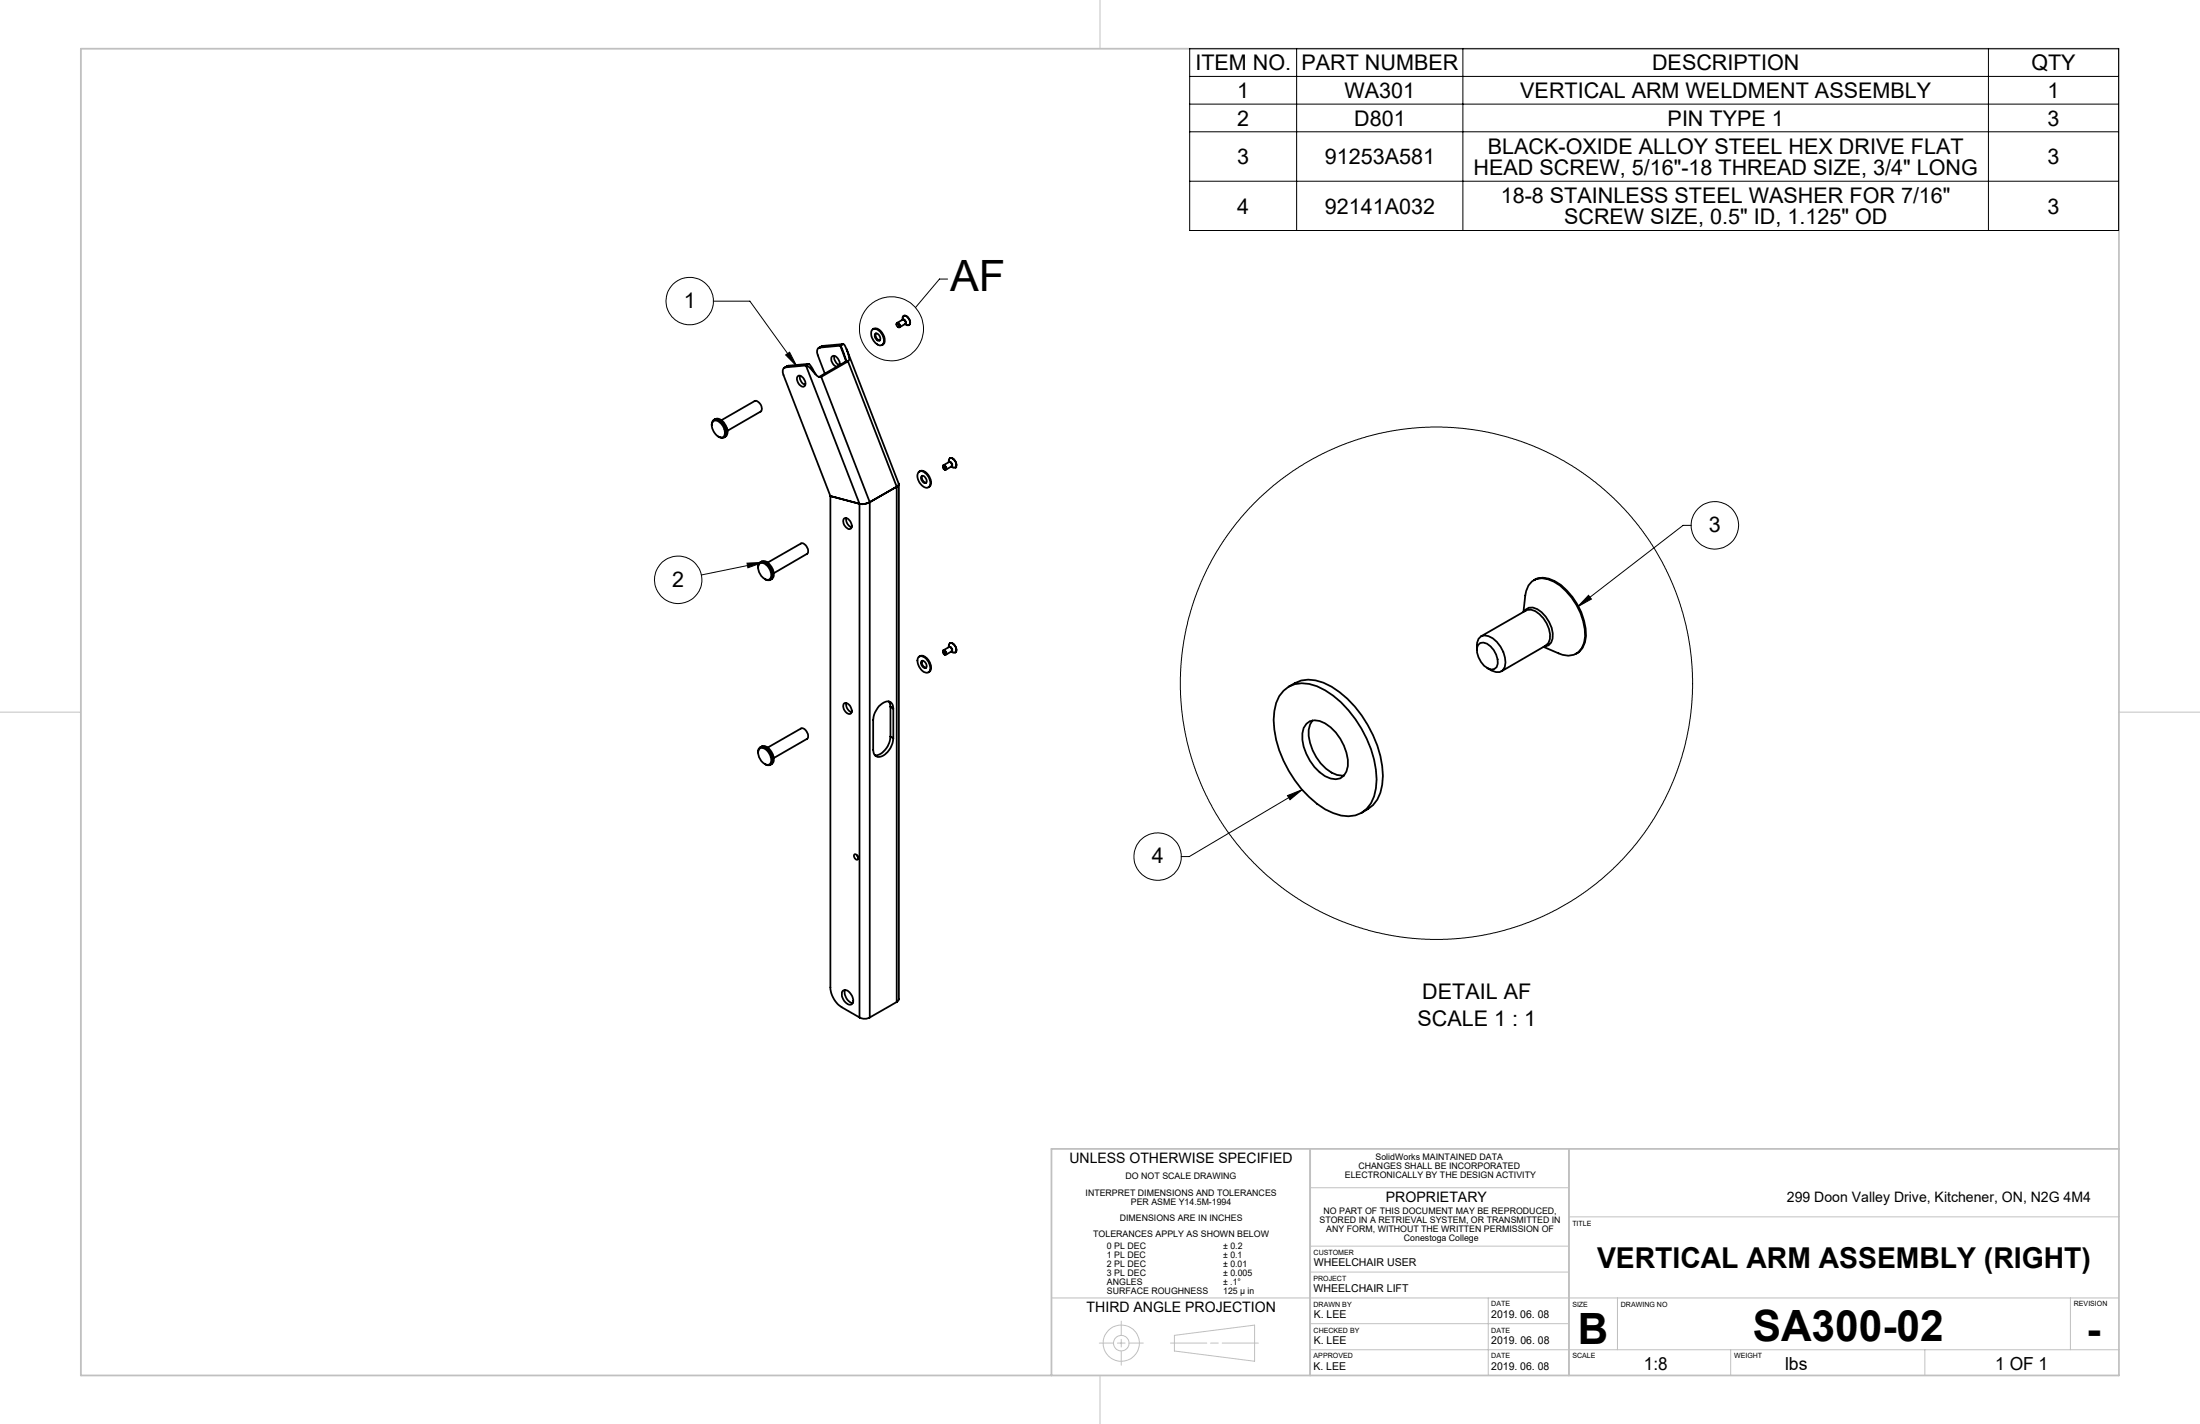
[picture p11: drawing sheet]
<svg xmlns="http://www.w3.org/2000/svg" width="432mm" height="279mm" viewBox="0 0 432 279" stroke-linecap="round" stroke-linejoin="round" font-family="sans-serif">
<g fill="none" stroke="#c0c0c0" stroke-width=".2">
<path d="M215.9 0v9.6M0 139.7h15.9M415.9 139.7h15.9M206.4 225.4v44.5M257.1 233h50.8M257.1 225.4v44.5M307.9 238.8h108M307.9 225.4v44.5M206.4 254.7h209.5M220.1 259.2v2.8M257.1 249.6h50.8M257.1 244.5h50.8"/>
<path d="M257.1 259.7h50.8M292.1 254.7v15.2M317.5 254.7v10.1M406.4 254.7v10.1M215.8 263.5h2.7M215.9 269.9v9.5M219.3 263.5h1.5M220.1 262.8v1.5M220.1 265.1v2.8M221.6 263.5h2.8M229.7 263.5h7.2M230.5 262l15.7-2v7.1l-15.7-2z"/>
<path d="M237.6 263.5h1.5M239.9 263.5h7.1M257.1 264.8h158.8M339.7 264.8v5.1M377.8 264.8v5.1"/>
<circle cx="220.1" cy="263.5" r="3.6"/>
<circle cx="220.1" cy="263.6" r="1.53"/>
</g>
<path d="M15.9 9.6h400v260.3h-400zM257.1 225.4v44.5M307.9 225.4v44.5M415.9 225.4h-209.5v44.5" fill="none" stroke="#c0c0c0" stroke-width=".35"/>
<g fill="none" stroke="#000" stroke-width=".2">
<path d="M233.5 9.6h182.3v35.6h-182.3zM233.5 15h182.3M254.5 9.6v35.6M287.1 9.6v35.6M390.3 9.6v35.6M233.5 20.4h182.3M233.5 25.9h182.3M233.5 35.6h182.3M140 59.1h7.2l9.2 12.8M186 54.8h-1.6l-4.7 5.6M154.2 69.6l.8-.5 1.4 2.8zM146.6 110.5l3.1-.2-2.9 1.1z"/>
<path d="M149.7 110.3l-12 2.5M311.8 116.8l.5 .7-2.7 1.6zM331.9 103.1h-1.6l-20.7 16M252.7 156.1l2.9-1.2-2.4 2zM255.6 154.9l-22.2 13.2h-1.6"/>
<circle cx="135.4" cy="59.1" r="4.7"/>
<circle cx="175" cy="64.5" r="6.3"/>
<circle cx="133.1" cy="113.8" r="4.6"/>
<circle cx="336.6" cy="103.1" r="4.7"/>
<circle cx="281.9" cy="134.1" r="50.3"/>
<circle cx="227.2" cy="168.1" r="4.7"/>
</g>
<path d="M146.6 110.5l3.1-.2-2.9 1.1zM154.2 69.6l.8-.5 1.4 2.8zM252.7 156.1l2.9-1.2-2.4 2zM311.8 116.8l.5 .7-2.7 1.6z" fill="#000"/>
<g fill="none" stroke="#000" stroke-width=".35">
<path d="M154.2 72.1a.96 .96 0 0 0-.4 1.5l9.2 23.7M154.8 71.8l-.8 .3M154.8 71.8l-.6 .3M156.6 73.8a.98 .98 0 0 1 1.3 .8 .75 .75 0 0 1-.3 1.3 1.58 1.58 0 0 1-1-2.1zM157 73.7a1.68 1.68 0 0 0 1 1.8M158.1 71.7h.1M158.1 71.7l-3.9 .4M158.2 71.7l.7 .4 1.5 1.7 .6 .2 .2-.1M158.2 71.7l10.5 27.1M158.6 71.4h.1M158.6 71.4l-.5 .3M158.6 71.4l-3.8 .4"/>
<path d="M158.7 71.4l1.4 2M158.7 71.4l-.5 .3M160.9 68.2a.96 .96 0 0 0-.4 1.5l1.4 3.6M161.2 73.9l9.5 24.6M161.2 73.9l-.4 .1M161.5 67.9l-.8 .4M161.5 67.9l-.6 .3M163.8 69.8a1.8 1.8 0 0 0 .9 1.8M164.8 67.8h.1M164.8 71.6a1.67 1.67 0 0 0-1.3-1.8 1.21 1.21 0 0 0 .3 2l.4 .2M164.8 67.8l-3.9 .4M164.9 67.8l.3 .5 .8 2.1v.5"/>
<path d="M164.9 67.8l1.1 2.9M165.4 67.5h.1M165.4 67.5l-.6 .3M165.4 67.5l-3.9 .4M165.5 67.5l.1 .1a6.3 6.3 0 0 1 1.1 3l-.3 .3M165.5 67.5l-.6 .3M166 70.9l-5.3 3.1M166.2 68.5l10.2 26.4-.1 .4-.3 .2M166.4 70.9l-5.2 3M166.4 70.9h-.4M166.4 70.9l9.6 24.6M171.2 64.7a1.27 1.27 0 0 1 1.8 .7 1.73 1.73 0 0 1 .1 2.3 1.72 1.72 0 0 1-1.9-1.3 1.76 1.76 0 0 1 0-1.7z"/>
<path d="M171.3 64.6a1.31 1.31 0 0 1 1.8 .7 1.96 1.96 0 0 1 .3 2.2l-.3 .2M171.8 65.5a.86 .86 0 0 1 .8 .4 .86 .86 0 0 1 0 1 .98 .98 0 0 1-.8-1.4zM171.9 65.4a1.04 1.04 0 0 0 .8 1.4M176 63.7a.27 .27 0 0 1 .1-.4 .27 .27 0 0 1 .4 .2 .36 .36 0 0 1 .2 .4 .36 .36 0 0 1-.4 .3l-.1-.1M176 63.5a.37 .37 0 0 1 .4 .3 .37 .37 0 0 1-.1 .4 .43 .43 0 0 1-.3-.7zM176.1 63.4l1.1-.7a.58 .58 0 0 1 .5 .9l-1.1 .6M177.1 62.8l.1-.4a.45 .45 0 0 1 .3-.5 .45 .45 0 0 1 .5 .2 1.13 1.13 0 0 1 .3 1.7l-.7-.2M177.1 62.8a.5 .5 0 0 1 .6 .2 .5 .5 0 0 1-.1 .6M177.3 62a1.21 1.21 0 0 1 1.1 1.8M178.4 63.8h.1M139.7 83.4a.91 .91 0 0 1 .5-1 .91 .91 0 0 1 1.1 .2 2.44 2.44 0 0 1 .9 3.1 .98 .98 0 0 1-1.2 0M139.9 82.8a1.17 1.17 0 0 1 1.8 .5 2.09 2.09 0 0 1 .3 2.4 1.57 1.57 0 0 1-2-1.1 1.68 1.68 0 0 1-.1-1.8z"/>
<path d="M140.1 82.4a1.42 1.42 0 0 1 2.1 .6 2.18 2.18 0 0 1 .3 2.6l-.4 .2M141.6 82.4l6.5-3.7a1.41 1.41 0 0 1 1.4 1.7l-.2 .4-6.5 3.7M163 97.3v96.4a5 5 0 0 0 2.2 3.9l3.5 2M163 97.3l5.7 1.5M168.7 98.8v100.8M170.7 98.5l-.9 .3h-1.1M170.7 98.5v101.1M176 95.5l-5.3 3M176 95.5v101.1M176.4 95v101l-.4 .6M180.3 92.6a1.06 1.06 0 0 1 1.5 .4 1.89 1.89 0 0 1 .4 2.6 2.02 2.02 0 0 1-2.1-1.9v-.6zM180.4 92.5a1.18 1.18 0 0 1 1.7 .6 1.78 1.78 0 0 1 .3 2.4l-.2 .1"/>
<path d="M180.9 93.5a.84 .84 0 0 1 1 1 .47 .47 0 0 1-.5 .3 .47 .47 0 0 1-.4-.5l-.2-.5zM181 93.3a.99 .99 0 0 0 .8 1.4M185.1 91.5a.35 .35 0 0 1 .4 .2 .35 .35 0 0 1-.1 .4l-.3-.2zM185.1 91.6a.25 .25 0 0 1 .1-.3 .25 .25 0 0 1 .3 .1 .36 .36 0 0 1 .3 .4 .36 .36 0 0 1-.4 .3h-.1M185.1 91.3l1.2-.6a.56 .56 0 0 1 .5 .8l-1.1 .6M186.3 90a.9 .9 0 0 1 1.3 .7 .59 .59 0 0 1 .1 .7 .59 .59 0 0 1-.7 .3l-.3-.2a.51 .51 0 0 0 .1-.6 .51 .51 0 0 0-.6-.2zM186.4 89.9a1.21 1.21 0 0 1 1.2 1.7l-.1 .1M187.5 91.7h.1M148.8 111.4a.92 .92 0 0 1 .5-1.1 .92 .92 0 0 1 1.1 .2 2.75 2.75 0 0 1 1 3 .93 .93 0 0 1-1.3 .1M149.1 110.6a1.74 1.74 0 0 1 2.1 1.4 1.12 1.12 0 0 1-.6 1.8 2.46 2.46 0 0 1-1.6-3.1zM149.2 110.3a1.36 1.36 0 0 1 2 .7 1.94 1.94 0 0 1 .3 2.6l-.3 .2M150.7 110.4l6.5-3.8a1.41 1.41 0 0 1 1.4 1.7l-.2 .4-6.5 3.8"/>
<path d="M165.6 101.8a1.02 1.02 0 0 1 1.4 .8 .65 .65 0 0 1 .2 .9 .65 .65 0 0 1-.9 .2 1.55 1.55 0 0 1-.7-1.9zM166.1 101.6a1.73 1.73 0 0 0 1 1.9M299.2 119.9a1.72 1.72 0 0 1 2.5-.4 6.4 6.4 0 0 1 3 5.8 1.56 1.56 0 0 1-1.5 1.5M301.1 113.8a3 3 0 0 1 2.8-.3 11.8 11.8 0 0 1 7 8.3 6.1 6.1 0 0 1-.9 6.1l-.6 .4M165.6 138.1a1.08 1.08 0 0 1 1.5 1 .64 .64 0 0 1-.2 1 .64 .64 0 0 1-.9-.4 1.51 1.51 0 0 1-.4-1.6zM166.1 137.9a1.73 1.73 0 0 0 1 1.9M174.4 137.6l.4 1.1M174.8 138.7l.5 .3M174.8 138.7v5.8M175.3 139a1.21 1.21 0 0 0-.6-1.3 1.21 1.21 0 0 0-1.5 .3 4.5 4.5 0 0 0-1.8 3.3v5.8a1.23 1.23 0 0 0 .6 1.3 1.23 1.23 0 0 0 1.5-.2 4.3 4.3 0 0 0 1.8-3.3M175.3 139v5.9M180.3 128.9a1.46 1.46 0 0 1 1.9 1 1.44 1.44 0 0 1-.1 2.1 2.3 2.3 0 0 1-2-2.6z"/>
<path d="M180.4 128.8a1.31 1.31 0 0 1 1.8 .7 1.78 1.78 0 0 1 .2 2.3l-.2 .1M180.9 129.7a.87 .87 0 0 1 .8 .4 .87 .87 0 0 1-.1 1 .98 .98 0 0 1-.7-1.4zM181 129.6a.98 .98 0 0 0 .8 1.4M185.1 127.9a.25 .25 0 0 1 .1-.3 .25 .25 0 0 1 .3 .1 .36 .36 0 0 1 .3 .4 .36 .36 0 0 1-.4 .3h-.1M185.1 127.7a.33 .33 0 0 1 .4 .3 .33 .33 0 0 1-.2 .4l-.2-.4zM185.1 127.6l1.2-.6a.56 .56 0 0 1 .5 .8l-1.1 .6M186.3 126.3a.9 .9 0 0 1 1.3 .7 .61 .61 0 0 1 .1 .7 .61 .61 0 0 1-.6 .3l-.4-.2a.51 .51 0 0 0 .1-.6 .51 .51 0 0 0-.6-.2zM186.5 126.2a1.23 1.23 0 0 1 1.1 1.8h-.1M186.5 126.2h-.1M251.9 135.5a5.3 5.3 0 0 1 5.1-1.3 16.3 16.3 0 0 1 9 6.9 20.3 20.3 0 0 1 4.1 13.6 5.6 5.6 0 0 1-6.9 5.3 16.3 16.3 0 0 1-9.1-6.9 20.3 20.3 0 0 1-4-13.6l.4-1.6 .6-1.3zM252.9 134.7a6.5 6.5 0 0 1 6.9-.8 21 21 0 0 1 10.5 12.4 15.7 15.7 0 0 1 .6 9.2 6.3 6.3 0 0 1-3.7 4M289.9 127.5a2.8 2.8 0 0 1 .8-2.7 2.82 2.82 0 0 1 3.1 1.1 5.6 5.6 0 0 1 1.5 5 1.65 1.65 0 0 1-2.6 .6l-.8-.4"/>
<path d="M290.1 126.6a1.56 1.56 0 0 1 2.5 .2 4 4 0 0 1 1.2 4.1l-.5 .4a2.49 2.49 0 0 1-2.6-1.4 3.4 3.4 0 0 1-.6-3.3zM290.7 124.8l8.8-5a2.26 2.26 0 0 1 2.7 .7 5.9 5.9 0 0 1 2 4.9l-.3 .8-.5 .4-8.7 5.1M299 120.1l.4-3.3a3.3 3.3 0 0 1 4.3-3.2 11.8 11.8 0 0 1 7 8.2 6.8 6.8 0 0 1-.3 5.4 3.3 3.3 0 0 1-4.5 1l-2.9-1.3M148.8 147.7a.92 .92 0 0 1 .5-1.1 .92 .92 0 0 1 1.1 .2 2.75 2.75 0 0 1 1 3 .93 .93 0 0 1-1.3 .1M149 147a1.27 1.27 0 0 1 1.9 .7 1.65 1.65 0 0 1 0 2.3 2.29 2.29 0 0 1-2.1-2.5zM149.2 146.6a1.23 1.23 0 0 1 1.9 .4 2.26 2.26 0 0 1 .5 2.8l-.4 .3M150.7 146.7l6.5-3.8a1.41 1.41 0 0 1 1.4 1.7l-.2 .4-6.5 3.7M174.8 144.5a3.9 3.9 0 0 1-2.8 3.7h-.3M174.8 144.5l.5 .4M256.4 142a2.85 2.85 0 0 1 3.7-.1 9.7 9.7 0 0 1 4.4 8.4 2.54 2.54 0 0 1-3.3 2.5 9.2 9.2 0 0 1-5.6-7.6v-1.3l.3-1.1zM257.6 141.4a4.7 4.7 0 0 0-.5 4.4 9 9 0 0 0 5.3 6.2l1.4 .2M167.7 167.6a.62 .62 0 0 1 .6 .4 .62 .62 0 0 1-.1 .7 .77 .77 0 0 1-.5-1.1z"/>
<path d="M168.2 167.8l.2 .4M165.4 194.4a1.16 1.16 0 0 1 1.7 .8 1.36 1.36 0 0 1 0 1.9 1.92 1.92 0 0 1-1.7-2.7zM165.9 194.2a2.16 2.16 0 0 0 1.5 2.6M168.7 199.6a2.17 2.17 0 0 0 2 0M176 196.6l-5.3 3"/>
</g>
<g font-size="8.5">
<text x="186.5" y="57.1">AF</text>
<text x="309.7" y="263.8">B</text>
<text x="344" y="263.2">SA300-02</text>
<text x="409.5" y="263.7">-</text>
</g>
<text font-size="5.6" x="313.5" y="248.8">VERTICAL ARM ASSEMBLY (RIGHT)</text>
<g font-size="4.2">
<text x="234.6" y="13.8">ITEM NO.</text>
<text x="255.4" y="13.8">PART NUMBER</text>
<text x="324.3" y="13.8">DESCRIPTION</text>
<text x="398.7" y="13.8">QTY</text>
<text x="242.8" y="19.3">1</text>
<text x="263.9" y="19.3">WA301</text>
<text x="298.4" y="19.3">VERTICAL ARM WELDMENT ASSEMBLY</text>
<text x="401.9" y="19.3">1</text>
<text x="242.8" y="24.7">2</text>
<text x="265.8" y="24.7">D801</text>
<text x="327.3" y="24.7">PIN TYPE 1</text>
<text x="401.9" y="24.7">3</text>
<text x="242.8" y="32.3">3</text>
<text x="260" y="32.3">91253A581</text>
<text x="289.2" y="34.4">HEAD SCREW, 5/16&quot;-18 THREAD SIZE, 3/4&quot; LONG</text>
<text x="292" y="30.1">BLACK-OXIDE ALLOY STEEL HEX DRIVE FLAT</text>
<text x="401.9" y="32.3">3</text>
<text x="242.8" y="41.9">4</text>
<text x="260" y="41.9">92141A032</text>
<text x="294.6" y="39.8">18-8 STAINLESS STEEL WASHER FOR 7/16&quot;</text>
<text x="401.9" y="41.9">3</text>
<text x="307" y="44">SCREW SIZE, 0.5&quot; ID, 1.125&quot; OD</text>
<text x="134.2" y="60.4">1</text>
<text x="335.4" y="104.4">3</text>
<text x="132" y="115.1">2</text>
<text x="226.1" y="169.4">4</text>
<text x="279.2" y="196.1">DETAIL AF</text>
<text x="278.2" y="201.3">SCALE 1 : 1</text>
</g>
<g font-size="3.5">
<text x="322.7" y="268.9">1:8</text>
<text x="350.4" y="268.9">lbs</text>
<text x="391.6" y="268.9">1 OF 1</text>
</g>
<g font-size="2.8">
<text x="209.9" y="228.2">UNLESS OTHERWISE SPECIFIED</text>
<text x="272" y="235.8">PROPRIETARY</text>
<text x="350.7" y="235.8">299 Doon Valley Drive, Kitchener, ON, N2G 4M4</text>
<text x="213.3" y="257.5">THIRD ANGLE PROJECTION</text>
</g>
<g font-size="2.1">
<text x="257.9" y="248.5">WHEELCHAIR USER</text>
<text x="257.8" y="253.5">WHEELCHAIR LIFT</text>
<text x="257.8" y="263.7">K. LEE</text>
<text x="257.9" y="258.6">K. LEE</text>
<text x="292.7" y="258.6">2019. 06. 08</text>
<text x="292.7" y="263.7">2019. 06. 08</text>
<text x="257.8" y="268.8">K. LEE</text>
<text x="292.7" y="268.7">2019. 06. 08</text>
</g>
<g font-size="1.8">
<text x="270" y="227.7">SolidWorks MAINTAINED DATA</text>
<text x="220.9" y="231.4">DO NOT SCALE DRAWING</text>
<text x="264" y="231.2">ELECTRONICALLY BY THE DESIGN ACTIVITY</text>
<text x="266.6" y="229.4">CHANGES SHALL BE INCORPORATED</text>
<text x="213.1" y="234.7">INTERPRET DIMENSIONS AND TOLERANCES</text>
<text x="219.8" y="239.7">DIMENSIONS ARE IN INCHES</text>
<text x="222" y="236.5">PER ASME Y14.5M-1994</text>
<text x="259" y="240">STORED IN A RETRIEVAL SYSTEM, OR TRANSMITTED IN</text>
<text x="259.8" y="238.2">NO PART OF THIS DOCUMENT MAY BE REPRODUCED,</text>
<text x="214.6" y="242.7">TOLERANCES APPLY AS SHOWN BELOW</text>
<text x="217.3" y="245">0 PL DEC</text>
<text x="240.1" y="245">± 0.2</text>
<text x="260.3" y="241.7">ANY FORM, WITHOUT THE WRITTEN PERMISSION OF</text>
<text x="275.6" y="243.5">Conestoga College</text>
<text x="217.3" y="246.8">1 PL DEC</text>
<text x="217.3" y="248.5">2 PL DEC</text>
<text x="217.3" y="250.3">3 PL DEC</text>
<text x="240.1" y="246.7">± 0.1</text>
<text x="240.1" y="248.5">± 0.01</text>
<text x="240.1" y="250.3">± 0.005</text>
<text x="217.3" y="252">ANGLES</text>
<text x="217.3" y="253.8">SURFACE ROUGHNESS</text>
<text x="240.1" y="252">± .1°</text>
<text x="240.1" y="253.8">125 µ in</text>
</g>
<g font-size="1.4">
<text x="308.6" y="240.5">TITLE</text>
<text x="257.8" y="251.3">PROJECT</text>
<text x="257.8" y="246.2">CUSTOMER</text>
<text x="257.8" y="256.4">DRAWN BY</text>
<text x="292.7" y="256.3">DATE</text>
<text x="308.6" y="256.4">SIZE</text>
<text x="318.1" y="256.4">DRAWING NO</text>
<text x="407.1" y="256.3">REVISION</text>
<text x="257.8" y="261.5">CHECKED BY</text>
<text x="292.7" y="261.5">DATE</text>
<text x="257.8" y="266.5">APPROVED</text>
<text x="292.7" y="266.5">DATE</text>
<text x="308.6" y="266.5">SCALE</text>
<text x="340.4" y="266.5">WEIGHT</text>
</g>
</svg>
